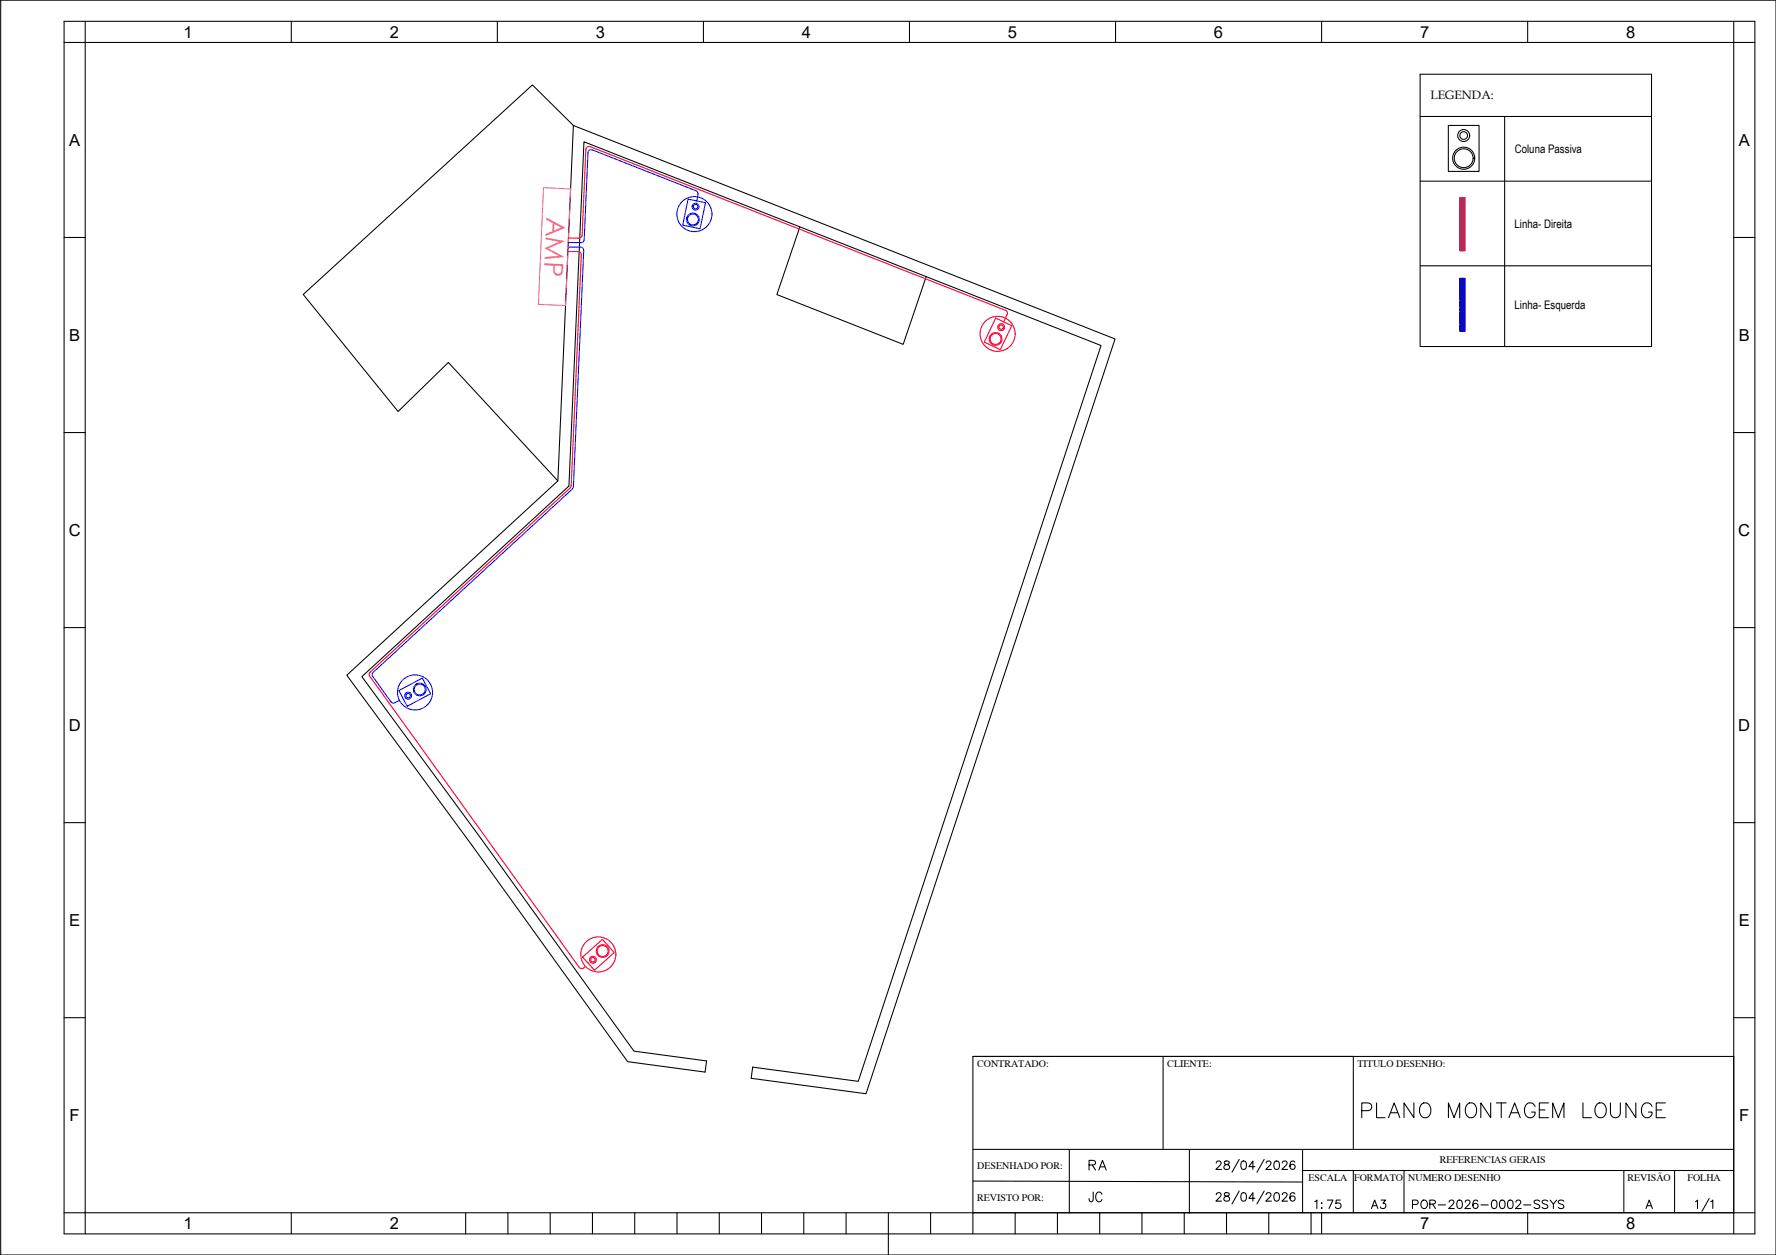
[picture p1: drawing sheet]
<svg xmlns="http://www.w3.org/2000/svg" width="420mm" height="297mm" viewBox="0 0 420 297" stroke-linecap="round" stroke-linejoin="round" font-family="sans-serif">
<!-- layer: 0 -->
<g fill="none" stroke="#000" stroke-width=".25">
<path d="M135.6 29.7l-9.6-9.6-54.3 49.6 22.5 27.7 11.9-11.6 25.9 28-50 46 29.7 40.3M342.6 29.7h7.3v10.9h-7.3zM189.2 53.7l-5.4 16 29.9 11.8 5.4-16M132 113.8l3.6-84.1 128.2 50.5-58.9 178.7-27.2-3.7 .4-2.6 24.9 3.3 57.5-174.1-122.4-48.2-3.5 81.4-49 45.2 28.2 38.3 36.2 50.3 17.2 2.3-.4 2.6-18.3-2.4-36.8-51.2"/>
<circle cx="346.3" cy="37.4" r="2.24"/>
<circle cx="346.3" cy="37.4" r="2.61"/>
<circle cx="346.3" cy="32.1" r="1.42"/>
<circle cx="346.3" cy="32.1" r=".91"/>
</g>
<path d="M128.6 44.4l6.4 .3-1.2 27.6-6.4-.3z" fill="none" stroke="#f0f" stroke-width=".25"/>
<!-- layer: LINE_LEFT -->
<g fill="none" stroke="#00f" stroke-width=".25">
<path d="M134.4 58.5h3.2l.4 .4 .1 .4-2.5 56.1-47.3 43.7a.73 .73 0 0 0-.1 1l4.3 6M162.8 47.1l4.1 .9-1.3 6.1-4.1-.8zM164.8 47.6l.3-1.9-.4-.5-24.6-9.7-.5-.1-.3 .3-.2 .4-.9 20.6a.74 .74 0 0 1-.7 .7h-3.1M94.4 163.5l5.5-3 2 3.7-5.6 3zM94.5 165.8l-1.1 .5a.73 .73 0 0 1-.9-.2"/>
<circle cx="163.9" cy="51.9" r="1.29"/>
<circle cx="163.9" cy="51.9" r="1.51"/>
<circle cx="164.3" cy="50.7" r="4.1"/>
<circle cx="164.6" cy="48.9" r=".82"/>
<circle cx="164.6" cy="48.9" r=".53"/>
<circle cx="96.6" cy="164.6" r=".82"/>
<circle cx="96.6" cy="164.6" r=".53"/>
<circle cx="98.2" cy="163.9" r="4.1"/>
<circle cx="99.3" cy="163.2" r="1.51"/>
<circle cx="99.3" cy="163.2" r="1.29"/>
</g>
<!-- layer: Line_RIGHT -->
<g fill="none" stroke="#f00" stroke-width=".25">
<path d="M134.4 59.5l2.6 .1 .4 .3 .1 .4-2.5 55-47.4 43.8a.73 .73 0 0 0-.1 .9l49.5 69 .8 .3 .7-.6M137.7 55.7a.73 .73 0 0 1-.7 .7l-2.6-.1M137.7 55.7l.9-20.4 .2-.4 .6-.3 98.5 38.9 .4 .4v.4l-.8 1.9M235.6 75.3l3.8 1.8-2.7 5.7-3.8-1.8zM137.8 226.5l4.7-4.2 2.8 3.2-4.7 4.1zM139.2 228.1h.1"/>
<circle cx="236" cy="79" r="4.1"/>
<circle cx="236.9" cy="77.4" r=".53"/>
<circle cx="236.9" cy="77.4" r=".82"/>
<circle cx="235.5" cy="80.2" r="1.51"/>
<circle cx="235.5" cy="80.2" r="1.29"/>
<circle cx="140.3" cy="227.2" r=".53"/>
<circle cx="140.3" cy="227.2" r=".82"/>
<circle cx="141.5" cy="225.9" r="4.1"/>
<circle cx="142.6" cy="225.1" r="1.29"/>
<circle cx="142.6" cy="225.1" r="1.51"/>
</g>
<!-- layer: Cartiglio -->
<g fill="none" stroke="#000" stroke-width=".25">
<path d="M.2 0h420v297h-420zM15.2 5h400v287h-400zM15.2 10h395v277h-395M20.2 5v287M68.9 5v5M117.7 5v5M166.4 5v5M215.2 5v5M263.9 5v5M312.7 5v5M361.4 5v5M410.2 5v5h5"/>
<path d="M15.2 56.2h5M410.2 56.2h5M15.2 102.4h5M410.2 102.4h5M15.2 148.5h5M410.2 148.5h5M15.2 194.7h5M410.2 194.7h5M15.2 240.9h5M410.2 240.9h5M287.7 275.3l.4-.5 .7 .2a.62 .62 0 0 1-.2 .8l-1 1h1.4M289.7 274.9a.4 .4 0 0 0 .2 .7 .72 .72 0 0 1 .8 .2 .72 .72 0 0 1 0 .9l-.7 .1a.57 .57 0 0 1-.5-.6 .57 .57 0 0 1 .6-.6h.4a.4 .4 0 0 0 .2-.7z"/>
<path d="M293.2 274.4l-1.7 3.1M293.8 274.9a.65 .65 0 0 1 1 .3 1.01 1.01 0 0 1-.7 1.6 1.28 1.28 0 0 1-.3-1.9zM296.9 276.1h-1.4l.9-1.3v2M299.1 274.4l-1.7 3.1M299.6 275.3l.3-.5 .7 .2a.62 .62 0 0 1-.2 .8l-.9 1h1.3M301.6 274.9a.65 .65 0 0 1 1 .3 1.01 1.01 0 0 1-.7 1.6 1.28 1.28 0 0 1-.3-1.9zM303.4 275.3l.3-.5 .7 .2a.62 .62 0 0 1-.2 .8l-.9 1h1.3M306.3 275.1a.59 .59 0 0 0-.8-.2 1.15 1.15 0 0 0 .3 1.9 .62 .62 0 0 0 .6-.6 .62 .62 0 0 0-.6-.6 .62 .62 0 0 0-.6 .5M68.9 287v5M110.2 287v5M120.2 287v5M130.2 287v5"/>
<path d="M140.2 287v5M150.2 287v5M160.2 287v5M170.2 287v5M180.2 287v5M190.2 287v5M200.2 287v5M210.2 287v10M220.2 287v5M230.2 287v5M240.2 287v5M250.2 287v5"/>
<path d="M260.2 287v5M270.2 287v5M280.2 287v5M287.7 282.8l.4-.5 .7 .2a.62 .62 0 0 1-.2 .8l-1 1h1.4M289.7 282.4a.4 .4 0 0 0 .2 .7 .72 .72 0 0 1 .8 .2 .72 .72 0 0 1 0 .9l-.7 .1a.57 .57 0 0 1-.5-.6 .57 .57 0 0 1 .6-.6h.4a.4 .4 0 0 0 .2-.7zM290.2 287v5M293.2 281.9l-1.7 3.1M293.8 282.4a.65 .65 0 0 1 1 .3 1.01 1.01 0 0 1-.7 1.6 1.28 1.28 0 0 1-.3-1.9zM296.9 283.6h-1.4l.9-1.3v2M299.1 281.9l-1.7 3.1M299.6 282.8l.3-.5 .7 .2a.62 .62 0 0 1-.2 .8l-.9 1h1.3M300.2 287v5"/>
<path d="M301.6 282.4a.65 .65 0 0 1 1 .3 1.01 1.01 0 0 1-.7 1.6 1.28 1.28 0 0 1-.3-1.9zM303.4 282.8l.3-.5 .7 .2a.62 .62 0 0 1-.2 .8l-.9 1h1.3M306.3 282.6a.59 .59 0 0 0-.8-.2 1.15 1.15 0 0 0 .3 1.9 .62 .62 0 0 0 .6-.6 .62 .62 0 0 0-.6-.6 .62 .62 0 0 0-.6 .5M310.2 287v5M312.7 287v5M361.4 287v5M401.1 284.4l.5-.4v2M404.4 283.7l-1.8 3M404.7 284.4l.5-.4v2M415.2 287h-5v5"/>
</g>
<path d="M20.2 287h.1" fill="none" stroke="#000" stroke-width=".24"/>
<!-- layer: GEN - TEXT -->
<g fill="none" stroke="#000" stroke-width=".25">
<path d="M336 17.6h54.7v64.4h-54.7zM336 27.6h54.7M356 27.6v54.4M336 42.9h54.7M336 62.9h54.7M230.2 250h180v37h-180zM275.2 250v22M320.2 250v22M230.2 272h180M230.2 279.5l78 .3M253 272.1v15M281.4 272.2v15"/>
<path d="M308.2 272.3v14.7M308.2 277h102M320.2 277v10M332.2 277v10M384.2 277v10M396.2 277v10"/>
</g>
<!-- layer: 0 -->
<g fill="none" stroke="#cd2027" stroke-width=".25">
<path d="M345.4 47.2l.4-.4-.4 .4M345.4 48.5l1.1-1.1-1.1 1.2M345.4 49.3l1.1-1.1-1.1 1.2M345.4 50.1l1.1-1.2-1.1 1.2M345.4 50.9l1.1-1.2-1.1 1.2M345.4 51.6l1.1-1.1-1.1 1.2M345.4 53.2l1.1-1.2-1.1 1.2M345.4 53.9l1.1-1.1-1.1 1.2M345.4 54.7l1.1-1.1-1.1 1.2M345.4 55.5l1.1-1.2-1.1 1.2M345.4 56.2l1.1-1.1-1.1 1.2M345.4 57.8l1.1-1.2-1.1 1.2"/>
<path d="M345.4 58.5l1.1-1.1-1.1 1.2M345.5 46.8l-.1 .1M345.6 46.8l-.2 .2M345.7 46.8l-.3 .3M345.9 46.8l-.5 .5M346 46.8l-.6 .6M346.1 46.8l-.7 .7M346.3 46.8l-.9 .9M346.4 46.8l-1 1M346.5 46.8l-1.1 1M346.5 46.8l-1.1 1.1M346.5 46.9l-1.1 1.2"/>
<path d="M346.5 47.1l-1.1 1.1M346.5 47.3l-1.1 1.1M346.5 47.6l-1.1 1.2M346.5 47.7l-1.1 1.2M346.5 47.9l-1.1 1.1M346.5 48l-1.1 1.2M346.5 48.3l-1.1 1.2M346.5 48.5l-1.1 1.2M346.5 48.6l-1.1 1.2M346.5 48.8l-1.1 1.1M346.5 49.1l-1.1 1.1M346.5 49.3l-1.1 1.1"/>
<path d="M346.5 49.4l-1.1 1.1M346.5 49.6l-1.1 1.1M346.5 49.9l-1.1 1.1M346.5 50l-1.1 1.2M346.5 50.2l-1.1 1.1M346.5 50.3l-1.1 1.2M346.5 50.6l-1.1 1.2 1.1-1.1M346.5 50.8l-1.1 1.1M346.5 50.9l-1.1 1.2M346.5 51.1l-1.1 1.2M346.5 51.3l-1.1 1.1M346.5 51.4l-1.1 1.1"/>
<path d="M346.5 51.6l-1.1 1.1M346.5 51.7l-1.1 1.2M346.5 51.9l-1.1 1.1M346.5 52.2l-1.1 1.1M346.5 52.3l-1.1 1.2M346.5 52.5l-1.1 1.1M346.5 52.6l-1.1 1.2M346.5 52.9l-1.1 1.2 1.1-1.1M346.5 53.1l-1.1 1.1M346.5 53.3l-1.1 1.1M346.5 53.4l-1.1 1.1M346.5 53.7l-1.1 1.2"/>
<path d="M346.5 53.9l-1.1 1.1M346.5 54l-1.1 1.2M346.5 54.2l-1.1 1.2M346.5 54.5l-1.1 1.1M346.5 54.6l-1.1 1.2M346.5 54.8l-1.1 1.1M346.5 54.9l-1.1 1.2M346.5 55.3l-1.1 1.1 1.1-1.1M346.5 55.4l-1.1 1.1M346.5 55.6l-1.1 1.1M346.5 55.7l-1.1 1.2M346.5 55.9l-1.1 1.2"/>
<path d="M346.5 56l-1.1 1.2M346.5 56.2l-1.1 1.1M346.5 56.3l-1.1 1.2M346.5 56.5l-1.1 1.1M346.5 56.8l-1.1 1.1M346.5 56.9l-1.1 1.2M346.5 57.1l-1.1 1.1M346.5 57.3l-1.1 1.1M346.5 57.6l-1.1 1.1 1.1-1.1M346.5 57.7l-1.1 1.2M346.5 57.9l-1.1 1.1M346.5 58l-1.1 1.2"/>
<path d="M346.5 58.2l-1.1 1.1M346.5 58.3l-1 1M346.5 58.5l-.8 .8M346.5 58.6l-.7 .7M346.5 58.8l-.5 .5M346.5 58.9l-.4 .4M346.5 59.1l-.2 .2M346.5 59.2v.1M346.5 46.8l-1.1 1.2M346.5 47l-1.1 1.1M346.5 47.2l-1.1 1.1M346.5 47.8l-1.1 1.1"/>
<path d="M346.5 47.9l-1.1 1.2M346.5 48.1l-1.1 1.1M346.5 48.7l-1.1 1.1M346.5 48.8l-1.1 1.2M346.5 49.2l-1.1 1.1M346.5 49.5l-1.1 1.1M346.5 49.6l-1.1 1.2M346.5 49.9l-1.1 1.2M346.5 50.1l-1.1 1.1M346.5 50.2l-1.1 1.2M346.5 50.4l-1.1 1.1M346.5 50.8l-1.1 1.2"/>
<path d="M346.5 51l-1.1 1.1M346.5 51.5l-1.1 1.1M346.5 51.6l-1.1 1.2M346.5 51.8l-1.1 1.1M346.5 51.9l-1.1 1.2M346.5 52.2l-1.1 1.2M346.5 52.4l-1.1 1.1M346.5 52.5l-1.1 1.2M346.5 52.7l-1.1 1.1M346.5 53.2l-1.1 1.1M346.5 53.5l-1.1 1.1M346.5 53.8l-1.1 1.1"/>
<path d="M346.5 53.9l-1.1 1.2M346.5 54.5l-1.1 1.2M346.5 54.7l-1.1 1.1M346.5 54.8l-1.1 1.2M346.5 55.5l-1.1 1.1M346.5 55.8l-1.1 1.1M346.5 56.2l-1.1 1.2M346.5 56.4l-1.1 1.1M346.5 56.5l-1.1 1.2M346.5 56.8l-1.1 1.2M346.5 57l-1.1 1.1M346.5 57.1l-1.1 1.2"/>
<path d="M346.5 57.8l-1.1 1.1M346.5 57.9l-1.1 1.2M346.5 58.1l-1.1 1.1M346.5 58.4l-.9 .9M346.5 58.7l-.6 .6M346.5 59.1l-.1 .2M346.5 59.3h.1"/>
</g>
<path d="M345.4 46.8h1.1v12.5h-1.1z" fill="none" stroke="#cd2027" stroke-width=".25"/>
<!-- layer: 0 -->
<g fill="none" stroke="#00f" stroke-width=".25">
<path d="M345.4 66.3l.4-.4-.4 .4M345.4 67.7l1.1-1.2-1.1 1.2M345.4 68.4l1.1-1.1-1.1 1.2M345.4 69.2l1.1-1.2-1.1 1.2M345.4 70l1.1-1.2-1.1 1.2M345.4 70.7l1.1-1.1-1.1 1.2M345.4 71.5l1.1-1.1-1.1 1.2M345.4 72.3l1.1-1.2-1.1 1.2M345.4 73l1.1-1.1-1.1 1.2M345.4 75.3l1.1-1.1-1.1 1.2M345.4 76.1l1.1-1.1-1.1 1.2M345.4 76.9l1.1-1.2-1.1 1.2"/>
<path d="M345.4 77.6l1.1-1.1-1.1 1.2M345.5 65.9l-.1 .1M345.6 65.9l-.2 .2M345.7 65.9l-.3 .3M345.9 65.9l-.5 .5M346 65.9l-.6 .6M346.1 65.9l-.7 .7M346.1 78.4l.4-.4-.3 .4M346.2 65.9l-.8 .8M346.3 65.9l-.9 .9M346.5 65.9l-1.1 1M346.5 65.9l-1.1 1.2"/>
<path d="M346.5 66l-1.1 1.2M346.5 66.2l-1.1 1.1M346.5 66.4l-1.1 1.1M346.5 66.7l-1.1 1.1M346.5 66.8l-1.1 1.2M346.5 67l-1.1 1.1M346.5 67.1l-1.1 1.2M346.5 67.4l-1.1 1.2M346.5 67.6l-1.1 1.1M346.5 67.7l-1.1 1.2M346.5 67.9l-1.1 1.2M346.5 68.2l-1.1 1.1"/>
<path d="M346.5 68.4l-1.1 1.1M346.5 68.5l-1.1 1.2M346.5 68.7l-1.1 1.1M346.5 69l-1.1 1.1M346.5 69.1l-1.1 1.2M346.5 69.3l-1.1 1.1M346.5 69.4l-1.1 1.2M346.5 69.7l-1.1 1.2M346.5 69.9l-1.1 1.1M346.5 70l-1.1 1.2M346.5 70.2l-1.1 1.1M346.5 70.5l-1.1 1.2"/>
<path d="M346.5 70.7l-1.1 1.2M346.5 70.8l-1.1 1.2M346.5 71l-1.1 1.1M346.5 71.3l-1.1 1.1M346.5 71.4l-1.1 1.2M346.5 71.6l-1.1 1.1M346.5 71.7l-1.1 1.2M346.5 72l-1.1 1.2 1.1-1.1M346.5 72.2l-1.1 1.1M346.5 72.4l-1.1 1.1 1.1-1.1M346.5 72.5l-1.1 1.2M346.5 72.7l-1.1 1.2"/>
<path d="M346.5 72.8l-1.1 1.2M346.5 73l-1.1 1.1M346.5 73.1l-1.1 1.2M346.5 73.3l-1.1 1.1M346.5 73.4l-1.1 1.2M346.5 73.6l-1.1 1.1M346.5 73.7l-1.1 1.2M346.5 73.9l-1.1 1.1M346.5 74l-1.1 1.2M346.5 74.4l-1.1 1.1 1.1-1.1M346.5 74.5l-1.1 1.2M346.5 74.7l-1.1 1.1"/>
<path d="M346.5 74.8l-1.1 1.2M346.5 75.1l-1.1 1.2M346.5 75.3l-1.1 1.2M346.5 75.4l-1.1 1.2M346.5 75.6l-1.1 1.1M346.5 75.9l-1.1 1.1M346.5 76l-1.1 1.2M346.5 76.2l-1.1 1.1M346.5 76.4l-1.1 1.1M346.5 76.7l-1.1 1.1 1.1-1.1M346.5 76.8l-1.1 1.2M346.5 77l-1.1 1.1"/>
<path d="M346.5 77.1l-1.1 1.2M346.5 77.3l-1.1 1.1M346.5 77.4l-1 1M346.5 77.6l-.8 .8M346.5 77.7l-.7 .7M346.5 77.9l-.5 .5M346.5 78.2l-.2 .2M346.5 78.4h.1M346.5 66.1l-1.1 1.1M346.5 66.3l-1.1 1.1M346.5 66.7l-1.1 1.2M346.5 67l-1.1 1.2"/>
<path d="M346.5 67.2l-1.1 1.1M346.5 67.5l-1.1 1.1M346.5 67.6l-1.1 1.2M346.5 68.3l-1.1 1.1M346.5 68.4l-1.1 1.2M346.5 68.6l-1.1 1.1M346.5 68.7l-1.1 1.2M346.5 69l-1.1 1.2M346.5 69.2l-1.1 1.1M346.5 69.3l-1.1 1.2M346.5 69.5l-1.1 1.1M346.5 69.8l-1.1 1.1"/>
<path d="M346.5 69.9l-1.1 1.2M346.5 70.1l-1.1 1.1M346.5 70.3l-1.1 1.1M346.5 70.9l-1.1 1.1M346.5 71l-1.1 1.2M346.5 71.3l-1.1 1.2M346.5 71.5l-1.1 1.1M346.5 71.6l-1.1 1.2M346.5 72.3l-1.1 1.1M346.5 72.9l-1.1 1.1M346.5 73l-1.1 1.2M346.5 73.2l-1.1 1.1"/>
<path d="M346.5 73.3l-1.1 1.2M346.5 73.6l-1.1 1.2M346.5 73.8l-1.1 1.1M346.5 73.9l-1.1 1.2M346.5 74.1l-1.1 1.1M346.5 74.6l-1.1 1.1M346.5 74.7l-1.1 1.2M346.5 74.9l-1.1 1.1M346.5 75.2l-1.1 1.1M346.5 75.6l-1.1 1.2M346.5 75.9l-1.1 1.2M346.5 76.1l-1.1 1.1"/>
<path d="M346.5 76.2l-1.1 1.2M346.5 76.9l-1.1 1.1M346.5 77l-1.1 1.2M346.5 77.2l-1.1 1.1M346.5 77.8l-.6 .6"/>
</g>
<path d="M345.4 65.9h1.1v12.5h-1.1z" fill="none" stroke="#00f" stroke-width=".25"/>
<text font-size="7.1" x="321.4" y="265.6">PLANO MONTAGEM LOUNGE</text>
<text font-size="6.3" fill="#f0f" x="129.3" y="51.3" transform="rotate(93 129.3 51.3)">AMP</text>
<g font-size="5.7">
<text x="256.8" y="278.3">RA</text>
<text x="256.8" y="285.7">JC</text>
</g>
<g font-size="4.9">
<text x="310.1" y="287.2">1:75</text>
<text x="323.5" y="287.2">A3</text>
<text x="333.4" y="287.2">POR-2026-0002-SSYS</text>
<text x="388.4" y="287.2">A</text>
</g>
<g font-size="3.9">
<text x="43.4" y="8.9">1</text>
<text x="92.2" y="8.9">2</text>
<text x="140.9" y="8.9">3</text>
<text x="189.7" y="8.9">4</text>
<text x="238.4" y="8.9">5</text>
<text x="287.2" y="8.9">6</text>
<text x="335.9" y="8.9">7</text>
<text x="384.7" y="8.9">8</text>
<text x="16.4" y="34.5">A</text>
<text x="411.4" y="34.5">A</text>
<text x="16.4" y="80.7">B</text>
<text x="411.4" y="80.7">B</text>
<text x="16.3" y="126.9">C</text>
<text x="411.2" y="126.9">C</text>
<text x="16.2" y="173">D</text>
<text x="411.2" y="173">D</text>
<text x="16.4" y="219.2">E</text>
<text x="411.4" y="219.2">E</text>
<text x="16.5" y="265.4">F</text>
<text x="411.5" y="265.4">F</text>
<text x="43.4" y="290.9">1</text>
<text x="92.2" y="290.9">2</text>
<text x="335.9" y="290.9">7</text>
<text x="384.7" y="290.9">8</text>
</g>
<text font-size="2.9" x="338.4" y="23.5">LEGENDA:</text>
<g font-size="2.8">
<text x="358.4" y="36.2">Coluna Passiva</text>
<text x="358.3" y="53.9">Linha- Direita</text>
<text x="358.3" y="73.2">Linha- Esquerda</text>
</g>
<g font-size="2.4">
<text x="231.2" y="252.6">CONTRATADO:</text>
<text x="276.2" y="252.6">CLIENTE:</text>
<text x="321.2" y="252.6">TITULO DESENHO:</text>
<text x="340.6" y="275.3">REFERENCIAS GERAIS</text>
<text x="231.2" y="276.7">DESENHADO POR:</text>
<text x="309.6" y="279.6">ESCALA</text>
<text x="320.4" y="279.6">FORMATO</text>
<text x="333.2" y="279.6">NUMERO DESENHO</text>
<text x="385" y="279.6">REVISÃO</text>
<text x="399.2" y="279.6">FOLHA</text>
<text x="231.2" y="284.2">REVISTO POR:</text>
</g>
</svg>
